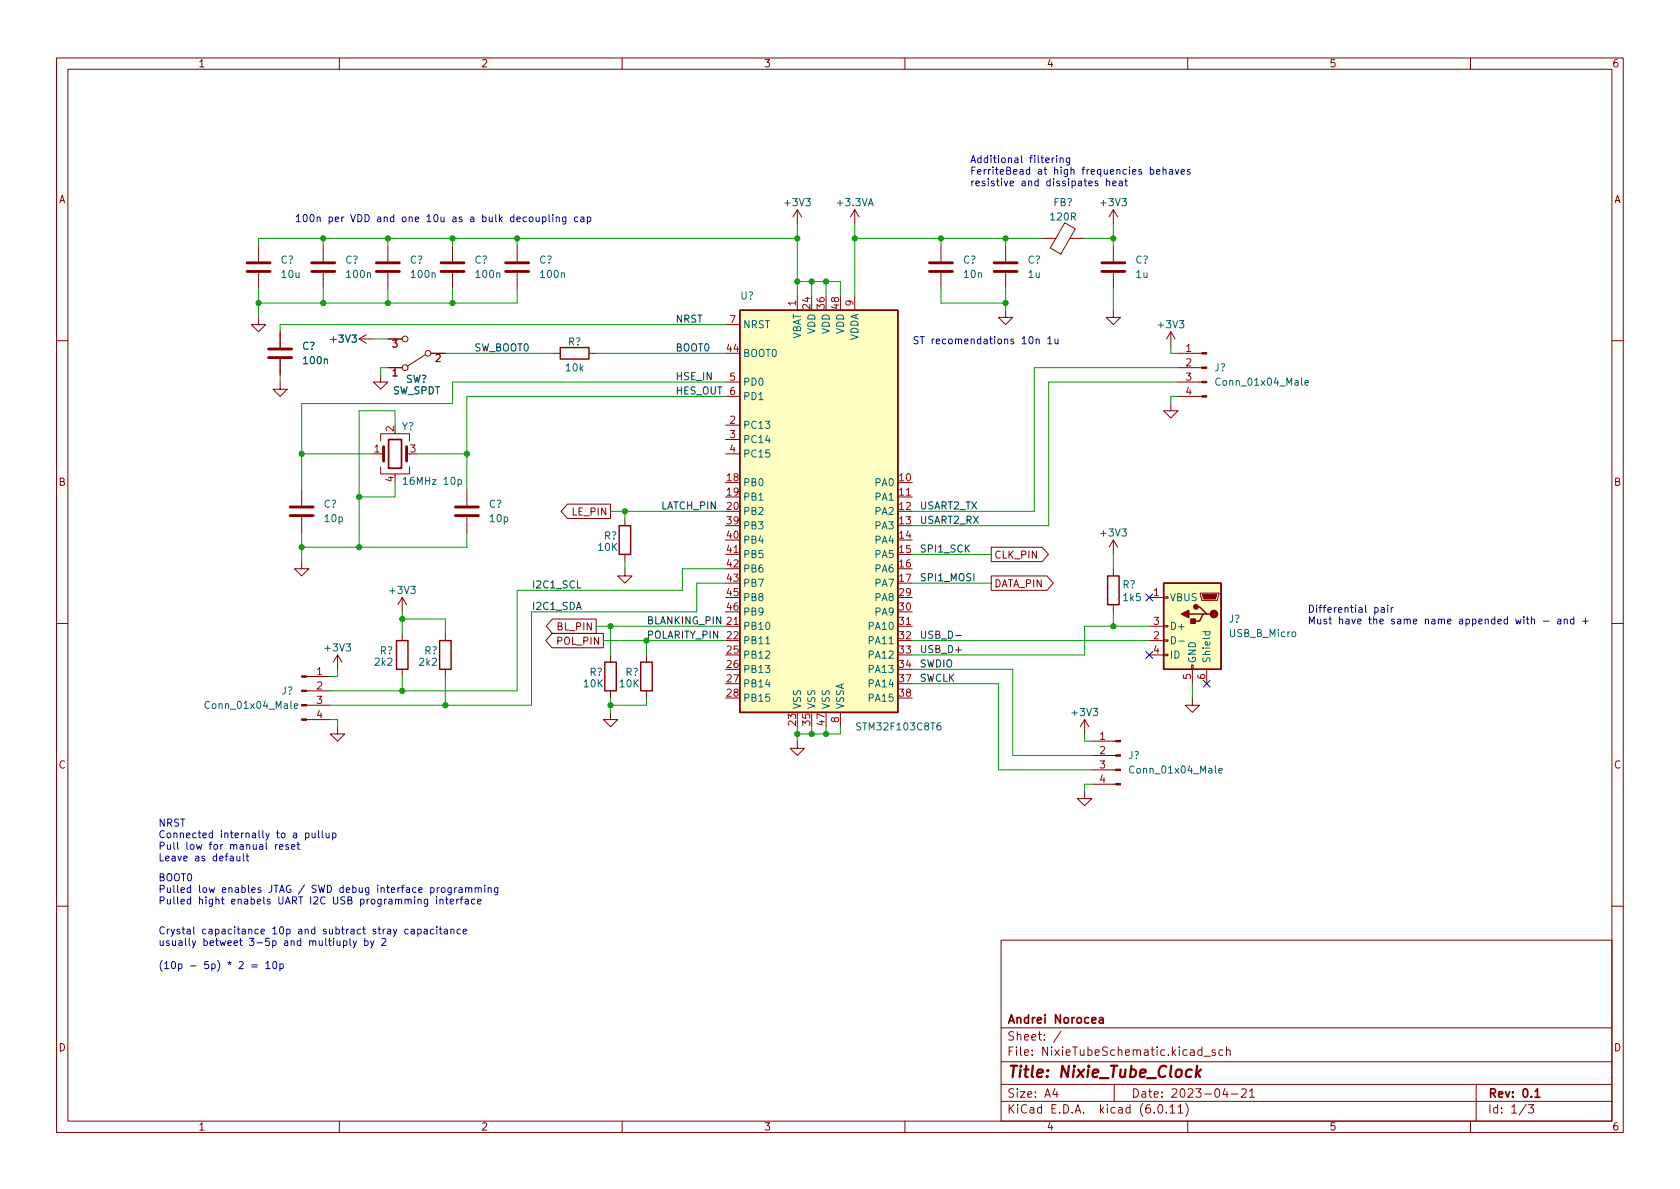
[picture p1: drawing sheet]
<svg xmlns="http://www.w3.org/2000/svg" width="297mm" height="210mm" viewBox="0 0 297 210" stroke-linecap="round" stroke-linejoin="round" font-family="sans-serif">
<g fill="none" stroke="#840000" stroke-width=".18">
<path d="M10 10.2h277v190.1h-277zM12 12.2h273v186.1h-273zM60 10.2v2M110 10.2v2M160 10.2v2M210 10.2v2M260 10.2v2M141 37.1l-.8 1.2M141 37.1v2.5M141 37.1l.7 1.2M151.1 37.1l-.7 1.2M151.1 37.1v2.5"/>
<path d="M151.1 37.1l.8 1.2M188.3 39.4l1.8 1.1-2.5 4.4-1.9-1zM196.8 37.1v2.5M196.8 37.1l-.7 1.2M196.8 37.1l.8 1.2M45.7 56.1v1.3h1.3l-1.3 1.3-1.3-1.3h1.3M45.7 43.4v2.8M45.7 48.3v2.7M49.5 58.7v2.8M57.1 43.4v2.8M57.1 48.3v2.7M63.5 59.9l1.3 .8"/>
<path d="M63.5 59.9h2.5M64.8 59.2l-1.3 .7M68.6 59.9h2.5M68.6 43.4v2.8M68.6 48.3v2.7M80 43.4v2.8M80 48.3v2.7M91.4 43.4v2.8M91.4 48.3v2.7M128.3 57.4h2.5M141 52.3v2.6M143.5 52.3v2.6"/>
<path d="M146 52.3v2.6M148.6 52.3v2.6M151.1 52.3v2.6M166.4 43.4v2.8M166.4 48.3v2.7M177.8 54.9v1.2h1.3l-1.3 1.3-1.3-1.3h1.3M177.8 43.4v2.8M177.8 48.3v2.7M184.1 42.2h2.6M189.2 42.2h2.6M196.8 54.9v1.2h1.3l-1.3 1.3-1.2-1.3h1.2M196.8 43.4v2.8"/>
<path d="M196.8 48.3v2.7M207 58.7l-.8 1.2M207 58.7v2.5M207 58.7l.8 1.2M10 60.2h2M49.5 67.6v1.2h1.3l-1.3 1.3-1.2-1.3h1.2M49.5 63.5v2.8M67.3 78v-1.3h5.1v1.3M67.3 66.3v1.3h1.3l-1.3 1.2-1.3-1.2h1.3M68.6 65h2.5M75.2 62.7l-3.2 2.1M76.2 62.5h2.5"/>
<path d="M97.8 62.5h1.3M104.1 62.5h1.3M128.3 70.1h2.5M128.3 67.6h2.5M128.3 62.5h2.5M128.3 75.2h2.5M128.3 77.7h2.5M207 71.4v1.2h1.3l-1.3 1.3-1.3-1.3h1.3M208.3 70.1h4.2M208.3 67.6h4.2M208.3 65h4.2M208.3 62.5h4.2"/>
<path d="M285 60.2h2M53.3 99.3v1.3h1.3l-1.3 1.2-1.2-1.2h1.2M53.3 86.6v2.8M53.3 91.4v2.8M66 80.3h1.8M67.3 82.5v1.3h5.1v-1.3M69.8 83.8v.3M82.5 86.6v2.8M82.5 91.4v2.8M100.3 89.1h7.6v2.6h-7.6l-1.1-1.3zM110.5 91.7v1.3M110.5 98v1.3"/>
<path d="M128.3 80.3h2.5M128.3 85.3h2.5M128.3 87.9h2.5M128.3 90.4h2.5M128.3 93h2.5M128.3 95.5h2.5M128.3 98h2.5M158.7 85.3h2.6M158.7 87.9h2.6M158.7 90.4h2.6M158.7 93h2.6M158.7 95.5h2.6"/>
<path d="M158.7 98h2.6M175.3 96.8h9l1.1 1.2-1.1 1.3h-9zM196.8 95.5l-.7 1.3M196.8 95.5v2.5M196.8 95.5l.8 1.3M10 110.2h2M54.2 119.6h4.2M59.7 115.8l-.8 1.3M59.7 115.8v2.6M59.7 115.8l.8 1.3M71.1 105.7l-.7 1.2M71.1 105.7v2.5"/>
<path d="M71.1 112v1.3M71.1 118.4v1.2M71.1 105.7l.8 1.2M78.7 112v1.3M78.7 118.4v1.2M97.6 112h9.1v2.5h-9.1l-1.1-1.2zM97.7 109.5h7.7v2.5h-7.7l-1.1-1.3zM107.9 115.8v1.3M110.5 100.6v1.2h1.3l-1.3 1.3-1.3-1.3h1.3M114.3 115.8v1.3M128.3 100.6h2.5M128.3 103.1h2.5"/>
<path d="M128.3 110.7h2.5M128.3 113.3h2.5M128.3 115.8h2.5M128.3 118.4h2.5M128.3 105.7h2.5M128.3 108.2h2.5M158.7 100.6h2.6M158.7 103.1h2.6M158.7 110.7h2.6M158.7 113.3h2.6M158.7 115.8h2.6M158.7 118.4h2.6"/>
<path d="M158.7 105.7h2.6M158.7 108.2h2.6M175.3 101.8h9.8l1.1 1.3-1.1 1.3h-9.8zM196.8 100.6v1.2M196.8 106.9v1.3M203.2 110.7h2.5M203.2 113.3h2.5M203.2 115.8h2.5M203.2 105.7h2.5M205.7 115.7h.8v.2h-.8zM205.7 113.2h.8v.2h-.8zM205.7 110.6h.8v.3h-.8z"/>
<path d="M205.7 105.5h.8v.3h-.8zM210.7 117.6h.2v.8h-.2zM210.8 118.4v2.5M212.2 104.9h3.3v.3l-.2 1h-2.8zM213.4 118.4v2.5M285 110.2h2M54.2 127.2h4.2M54.2 124.7h4.2M54.2 122.2h4.2M59.7 128.5v1.3h1.3l-1.3 1.3-1.3-1.3h1.3M107.9 126v1.2h1.3l-1.3 1.3-1.2-1.3h1.2M107.9 122.2v1.2"/>
<path d="M114.3 122.2v1.2M128.3 120.9h2.5M128.3 123.4h2.5M141 131.1v1.2h1.2l-1.2 1.3-1.3-1.3h1.3M141 126v2.5M143.5 126v2.5M146 126v2.5M148.6 126v2.5M158.7 120.9h2.6M158.7 123.4h2.6M191.8 139.9v1.3h1.2l-1.2 1.3-1.3-1.3h1.3M191.8 127.2l-.8 1.3"/>
<path d="M191.8 127.2v2.6M191.8 127.2l.7 1.3M193 138.7h4.3M193 136.1h4.3M193 133.6h4.3M193 131.1h4.3M210.8 123.4v1.3h1.3l-1.3 1.3-1.3-1.3h1.3M10 160.2h2M177 166.3h108v32h-108zM285 160.2h2M60 198.3v2M110 198.3v2"/>
<path d="M160 198.3v2M177 194.8h108M177 191.8h108M177 187.8h108M177 181.8h108M182.5 186.5v.1M182.5 185.7v.1M184.6 183.8v.1M184.6 183v.1M187.6 182.4l-1.3 1.9M197 191.8v3M209.6 195.1a1.72 1.72 0 0 1 0 2.3"/>
<path d="M210 198.3v2M212.9 186.8h1.1M214.9 185.7l-.4-.1-.2 .2 .1 .3 .5 .1v.4h-.6M216.2 185.7l-.4-.1-.3 .3v.4l.1 .3h.6M216.9 185.8l.2-.2 .3 .1 .1 .9M216.9 185.1v1.5M217.7 193.5h1.2M219.5 192.7l.6-.2 .2 .2 .1 .3-1 1h1M220.9 193l.5-.5v1.5M220.9 194h.9M260 198.3v2M261 191.8v6.5"/>
<path d="M270.2 195.3h1l-.6 .6 .5 .1v.7l-.2 .1h-.5l-.2-.1"/>
<circle cx="71.6" cy="59.9" r=".51"/>
<circle cx="71.6" cy="65" r=".51"/>
<circle cx="75.7" cy="62.5" r=".51"/>
</g>
<g fill="none" stroke="#006464" stroke-width=".18">
<path d="M142.5 35.1h.8l-.5 .5 .4 .1v.6l-.2 .1-.5-.1M153.5 36.4l.5-1.3 .4 1.3M153.7 36h.6M198.4 35.1h.7l-.4 .5 .4 .1v.6l-.2 .1-.5-.1M62.2 59.2h.8l-.4 .5 .3 .1v.6l-.1 .1-.6-.1M65 48.4l.2-.2 .3 .1v.8M76.4 48.4l.2-.2 .3 .1v.8M87.8 48.4l.2-.2 .3 .1 .1 .8M99.3 48.4l.1-.2 .3 .1 .1 .8M208.5 56.7h.8l-.4 .5 .3 .1v.6l-.1 .1-.6-.1M57.4 63.6l.1-.1h.3l.1 .8M230.1 66.9v1.1l.2 .1"/>
<path d="M230.7 67.7l.6-.1v-.3h-.4l-.2 .2 .1 .6h.5M198.4 93.5h.7l-.4 .5 .4 .1v.6l-.2 .1-.5-.1M61.2 113.9h.8l-.4 .4 .3 .2v.5l-.2 .1-.5-.1M72.6 103.7h.8l-.4 .5 .4 .1v.5l-.2 .2-.6-.2M135.4 113.9h.7M157.2 113.9h.7M207.1 112.6a.64 .64 0 0 1 .8 .6 .64 .64 0 0 1-.8 .7zM208.4 113.4h1M212.7 111.7h1.2M213.1 111.7v.4l.2 .2 .6-.1v-.5M228.5 111.9l.2-.2 .3 .2 .1 .4-.1 .2-.3 .1-.2-.1zM51.4 124v1.1l.2 .2"/>
<path d="M52 124.9l.6-.2v-.2l-.4-.1-.2 .2 .1 .6h.5M166.3 127.8l-.4 .1a.85 .85 0 0 0 0 1.2l.4-.1 .1-.5-.3-.2-.3 .1-.1 .1M193.3 125.3h.8l-.5 .5 .4 .1v.5l-.2 .2-.5-.2M214.9 135.4v1.1l.2 .2M215.5 136.3l.6-.1-.1-.3h-.3l-.2 .1 .1 .7h.4"/>
</g>
<g fill="none" stroke="#840000" stroke-width=".51">
<path d="M43.7 48h4.1M43.7 46.5h4.1M55.1 48h4.1M55.1 46.5h4.1M66.5 48h4.1M66.5 46.5h4.1M78 48h4M78 46.5h4M89.4 48h4.1M89.4 46.5h4.1M164.3 48h4.1M164.3 46.5h4.1"/>
<path d="M175.8 48h4M175.8 46.5h4M194.8 48h4.1M194.8 46.5h4.1M47.5 63.2h4.1M47.5 61.7h4.1M67.8 79v2.5M71.9 79v2.5M51.3 91.2h4.1M51.3 89.7h4.1M80.5 91.2h4.1M80.5 89.7h4.1"/>
</g>
<path d="M130.8 54.9h27.9v71.1h-27.9zM99.1 61.5h5v2h-5zM109.5 93h2v5h-2zM70.1 113.3h2v5.1h-2zM77.7 113.3h2.1v5.1h-2.1zM106.9 117.1h2.1v5.1h-2.1zM113.3 117.1h2v5.1h-2zM195.8 101.8h2.1v5.1h-2.1zM205.7 103.1h10.2v15.3h-10.2zM210.2 108.6h2.5M211.5 107.3h.6l1.3 1.3h.6M213.4 108.6h-.7l-.6 1.2h-1.3" fill="none" stroke="#840000" stroke-width=".25"/>
<g fill="#840000" stroke="#840000" stroke-width=".18">
<path d="M197.3 138.6h.8v.2h-.8z"/>
<path d="M197.3 136h.8v.3h-.8z"/>
<path d="M197.3 133.5h.8v.2h-.8z"/>
<path d="M197.3 130.9h.8v.3h-.8z"/>
<path d="M212.5 70h.9v.2h-.9z"/>
<path d="M212.5 67.4h.9v.3h-.9z"/>
<path d="M212.5 64.9h.9v.2h-.9z"/>
<path d="M212.5 62.4h.9v.2h-.9z"/>
<path d="M53.3 127.1h.9v.3h-.9z"/>
<path d="M53.3 124.6h.9v.2h-.9z"/>
<path d="M53.3 122h.9v.3h-.9z"/>
<path d="M53.3 119.5h.9v.3h-.9z"/>
<path d="M212.6 105.2h2.5l-.2 .7h-2z"/>
</g>
<path d="M68.7 77.7h2.3v5.1h-2.3z" fill="none" stroke="#840000" stroke-width=".3"/>
<g fill="#ffffc2" stroke="#ffffc2" stroke-width=".18">
<path d="M130.8 54.9h27.9v71.1h-27.9z"/>
<path d="M205.7 103.1h10.2v15.3h-10.2z"/>
</g>
<path d="M69.4 60.1h.8l-.4 .5 .4 .1v.6l-.2 .1-.6-.1M69.5 65.6l.3-.4v1.3M77.1 62.8l.5-.1 .2 .3-.8 .9h.8M129.8 97.7h.7M160.3 87.6h.7M129.8 110.4h.7M160.3 110.4h.7" fill="none" stroke="#a90000" stroke-width=".18"/>
<g fill="#840000" stroke="#840000" stroke-width=".25">
<path d="M208.9 108.6l1.3-.7v1.3z"/>
<path d="M210.6 109.5h.7v.7h-.7z"/>
<circle cx="214.6" cy="108.6" r=".63"/>
<circle cx="211.5" cy="107.3" r=".38"/>
</g>
<path d="M169 112.4h1" fill="none" stroke="#0f0f0f" stroke-width=".18"/>
<g fill="none" stroke="#0000c2" stroke-width=".18">
<path d="M56.1 38.5l.2-.1h.3v.8M75.5 38.3l.4-.4v1.3M75.5 39.2h.7M80.6 38.7h-.4l-.2 .2 .2 .3 .4-.1M83.2 38.4h.5l.1 .8M83.8 38.7h-.4l-.2 .2 .2 .3 .4-.1M85.3 38.4h.4l.3 .2-.2 .5h-.5M90.9 38.4h-.4l-.3 .2 .2 .5h.5M102.2 38.4h-.4l-.2 .2 .1 .5h.5M178.6 32.4l.6-.1-.1-.2-.3-.1-.2 .2 .1 .6h.4M179.4 28h.5l.1 .8M180 28.2l-.4 .1-.2 .2 .2 .3 .4-.1"/>
<path d="M180.6 27.5v1.1l.2 .2M182 30h-.3l-.3 .2 .2 .6h.4M182 29.5v1.3M189.1 27.9v1.1l-.2 .2-.3-.1M189.1 28l-.3-.1-.3 .3 .1 .5h.5M194.1 32.1l-.3-.1-.2 .2 .1 .2 .4 .1v.3h-.5M201.8 30h-.3l-.2 .1 .1 .2 .4 .2v.3h-.5M177.6 60.1l.2-.1h.3l.1 .8M179.2 60h-.3l-.2 .1 .1 .2 .4 .1v.3h-.5M240.3 107.5h.5v.8M240.8 107.7l-.4 .1-.2 .2 .2 .3 .4-.1M241.4 107v1.1l.2 .2"/>
<path d="M268 109.5l.2 .8 .3-.6 .2 .6 .3-.8M272.9 109.8h1M275.4 109.5h.5l.1 .8M276 109.8h-.5l-.1 .2 .1 .3h.5M279.8 109.8h1M31.4 148.9v1.1l.2 .2M33.7 157h-.4l-.2 .2 .1 .6h.5M33.7 159.1l-.4-.1-.2 .3 .1 .5h.5M33.7 156.5v1.3M33.7 158.6v1.3M37.6 147.4l-.4-.1-.2 .2 .1 .6h.5M37.6 146.9v1.2"/>
<path d="M39.1 159h.5M39.3 158.6v1.1l.3 .2M43.5 151.4h.5M43.7 151v1.1l.3 .1M46.1 157h-.3l-.2 .1 .1 .2 .4 .2v.3h-.5M46.5 146.9v1.1l.1 .1M47 147.3l.3 .8M47.1 148.9v1.1l.1 .2M47.6 147.3l-.4 1.2-.2 .1M47.7 159.1l-.3-.1-.2 .2 .1 .2 .4 .1v.3h-.5M63.8 159.1l.3-.1 .3 .3-.2 .5h-.4M63.8 159v1.3"/>
<path d="M66.8 156.5v.2M66.8 157v.8M75.6 159v1l-.2 .3-.3-.1M75.6 159.1l-.4-.1-.2 .3 .1 .5h.5M76.2 157h.3l.3 .2-.2 .6h-.4M76.2 157v1.2M77.2 159v.9M88 157v1l-.2 .2h-.3M88 157h-.4l-.2 .2 .1 .6h.5M31.6 170.5l.3-.1 .3 .3-.1 .5h-.5M33.7 170.8h1M34 166.4l.3 .8"/>
<path d="M34.2 163.9v1.1l.2 .2M34.6 166.4l-.4 1.1-.2 .1M42.3 166.4h.5M42.5 165.9v1.1l.3 .2M45.7 164.4l-.4-.1-.2 .2 .1 .6h.5M46.2 164.7l.6-.1-.1-.2-.4-.1-.1 .2v.6h.5M47 170.4l.4-.4v1.3M47 171.3h.7M48.2 166.4h.4l.2 .2-.1 .5h-.5M62.4 166.4l.3 .8M63 166.4l-.4 1.1-.2 .1M64.1 164.3h.5"/>
<path d="M64.3 163.9v1.1l.3 .2M67.5 166.1l.5-.2 .2 .4-.8 .9h.8M72.2 164.4l-.4-.1-.2 .2 .1 .6h.5M81.9 164.7l.6-.1-.1-.2-.3-.1-.2 .2 .1 .6h.4"/>
</g>
<g fill="none" stroke="#009600" stroke-width=".18">
<path d="M141 39.6v12.7M151.1 39.6v12.7M196.8 39.6v3.8M45.7 51v5.1M57.1 42.2v1.2M57.1 51v2.6M66 59.9h2.6M68.6 42.2v1.2M68.6 51v2.6M80 42.2v1.2M80 51v2.6M91.4 51v2.6h-45.7"/>
<path d="M91.4 42.2v1.2M128.3 57.4h-78.8v1.3M141 42.2h-95.3v1.2M141 49.8h7.6v2.5M143.5 49.8v2.5M146 49.8v2.5M151.1 42.2h33M166.4 42.2v1.2M166.4 51v2.6h11.4M177.8 42.2v1.2M177.8 51v3.9M191.8 42.2h5"/>
<path d="M196.8 51v3.9M49.5 66.3v1.3M68.6 65h-1.3v1.3M69.8 75.2v-2.6h-6.3v24.2M78.7 62.5h19.1M105.4 62.5h22.9M128.3 67.6h-48.3v3.8h-26.7v15.2M128.3 70.1h-45.8v16.5M207 61.2v1.3h1.3M208.3 65h-25.4v25.4h-21.6M208.3 67.6h-22.9v25.4h-24.1M208.3 70.1h-1.3v1.3"/>
<path d="M53.3 94.2v5.1M53.3 80.3h12.7M69.8 85.3v2.6h-6.3M73.7 80.3h8.8M82.5 94.2v2.6h-29.2M107.9 90.4h20.4M110.5 90.4v1.3M110.5 99.3v1.3M161.3 98h14M196.8 98v2.6M59.7 118.4v1.2h-1.3M71.1 109.5h7.6v2.5"/>
<path d="M71.1 108.2v3.8M71.1 119.6v2.6M78.7 119.6v5.1M105.4 110.7h22.9M106.7 113.3h21.6M107.9 110.7v5.1M114.3 113.3v2.5M128.3 103.1h-5.1v5.1h-29.2v16.5h-35.6M128.3 100.6h-7.7v3.8h-29.2v17.8h-33M161.3 118.4h17.8v15.2h13.9M161.3 103.1h14M161.3 113.3h41.9"/>
<path d="M196.8 108.2v2.5M203.2 110.7h-11.4v5.1h-30.5M58.4 127.2h1.3v1.3M107.9 123.4v2.6M114.3 123.4v1.3h-6.4M141 128.5v2.6M143.5 128.5v1.3M146 128.5v1.3M148.6 128.5v1.3h-7.6M161.3 120.9h15.2v15.2h16.5M191.8 129.8v1.3h1.2M193 138.7h-1.2v1.2"/>
<path d="M210.8 120.9v2.5"/>
</g>
<path d="M202.6 115.2l1.2 1.2M202.6 105l1.2 1.3M203.8 115.2l-1.2 1.2M203.8 105l-1.2 1.3M212.8 120.3l1.2 1.2M214 120.3l-1.2 1.2" fill="none" stroke="#000084" stroke-width=".18"/>
<g fill="#009600" stroke="#009600" stroke-width=".18">
<circle cx="143.5" cy="49.8" r=".46"/>
<circle cx="141" cy="49.8" r=".46"/>
<circle cx="151.1" cy="42.2" r=".46"/>
<circle cx="166.4" cy="42.2" r=".46"/>
<circle cx="143.5" cy="129.8" r=".46"/>
<circle cx="141" cy="129.8" r=".46"/>
<circle cx="146" cy="129.8" r=".46"/>
<circle cx="196.8" cy="110.7" r=".46"/>
<circle cx="196.8" cy="42.2" r=".46"/>
<circle cx="177.8" cy="53.6" r=".46"/>
<circle cx="177.8" cy="42.2" r=".46"/>
<circle cx="107.9" cy="110.7" r=".46"/>
<circle cx="107.9" cy="124.7" r=".46"/>
<circle cx="146" cy="49.8" r=".46"/>
<circle cx="141" cy="42.2" r=".46"/>
<circle cx="53.3" cy="96.8" r=".46"/>
<circle cx="63.5" cy="96.8" r=".46"/>
<circle cx="63.5" cy="87.9" r=".46"/>
<circle cx="110.5" cy="90.4" r=".46"/>
<circle cx="82.5" cy="80.3" r=".46"/>
<circle cx="68.6" cy="42.2" r=".46"/>
<circle cx="57.1" cy="42.2" r=".46"/>
<circle cx="53.3" cy="80.3" r=".46"/>
<circle cx="80" cy="42.2" r=".46"/>
<circle cx="80" cy="53.6" r=".46"/>
<circle cx="45.7" cy="53.6" r=".46"/>
<circle cx="57.1" cy="53.6" r=".46"/>
<circle cx="91.4" cy="42.2" r=".46"/>
<circle cx="68.6" cy="53.6" r=".46"/>
<circle cx="78.7" cy="124.7" r=".46"/>
<circle cx="71.1" cy="122.2" r=".46"/>
<circle cx="71.1" cy="109.5" r=".46"/>
</g>
<g font-size="2.8" fill="#840000">
<text x="178" y="191.2">Title:</text>
<text x="187.3" y="191.2">Nixie_Tube_Clock</text>
</g>
<g font-size="2.1" fill="#840000">
<text x="178" y="184.5">Sheet:</text>
<text x="178" y="181.5">Andrei</text>
<text x="186.4" y="181.5">Norocea</text>
<text x="178" y="187.2">File:</text>
<text x="184.4" y="187.2">NixieTubeSchematic.kicad_sch</text>
<text x="178" y="197.4">KiCad</text>
<text x="178" y="194.6">Size:</text>
<text x="184.7" y="194.6">A4</text>
<text x="185.7" y="197.4">E.D.A.</text>
<text x="194.6" y="197.4">kicad</text>
<text x="200" y="194.6">Date:</text>
<text x="201.8" y="197.4">(6.0.11)</text>
<text x="207" y="194.6">2023-04-21</text>
<text x="263" y="194.6">Rev:</text>
<text x="263" y="197.4">Id:</text>
<text x="267.1" y="197.4">1/3</text>
<text x="269.1" y="194.6">0.1</text>
</g>
<g font-size="1.8" fill="#840000">
<text x="35" y="12.3">1</text>
<text x="85" y="12.3">2</text>
<text x="135" y="12.3">3</text>
<text x="185" y="12.3">4</text>
<text x="235" y="12.3">5</text>
<text x="285" y="12.3">6</text>
<text x="10.4" y="36.3">A</text>
<text x="285.4" y="36.3">A</text>
<text x="10.3" y="86.3">B</text>
<text x="285.3" y="86.3">B</text>
<text x="101" y="91.5">LE_PIN</text>
<text x="175.7" y="99.2">CLK_PIN</text>
<text x="175.7" y="104.2">DATA_PIN</text>
<text x="98.3" y="111.9">BL_PIN</text>
<text x="98.2" y="114.4">POL_PIN</text>
<text x="10.3" y="136.3">C</text>
<text x="285.3" y="136.3">C</text>
<text x="10.3" y="186.3">D</text>
<text x="285.3" y="186.3">D</text>
<text x="35" y="200.3">1</text>
<text x="85" y="200.3">2</text>
<text x="135" y="200.3">3</text>
<text x="185" y="200.3">4</text>
<text x="235" y="200.3">5</text>
<text x="285" y="200.3">6</text>
</g>
<g font-size="1.8" fill="#0000c2">
<text x="171.4" y="28.8">Additional</text>
<text x="182" y="28.8">filtering</text>
<text x="171.4" y="30.9">FerriteBead</text>
<text x="171.4" y="32.9">resistive</text>
<text x="180.5" y="32.9">and</text>
<text x="183.4" y="30.9">at</text>
<text x="185.1" y="32.9">dissipates</text>
<text x="186.4" y="30.9">high</text>
<text x="191.6" y="30.9">frequencies</text>
<text x="195.7" y="32.9">heat</text>
<text x="203.6" y="30.9">behaves</text>
<text x="52.1" y="39.3">100n</text>
<text x="58" y="39.3">per</text>
<text x="62.1" y="39.3">VDD and</text>
<text x="71.4" y="39.3">one</text>
<text x="75.9" y="39.3">10u</text>
<text x="80.6" y="39.3">as</text>
<text x="83.9" y="39.3">a</text>
<text x="86.2" y="39.3">bulk</text>
<text x="91.3" y="39.3">decoupling</text>
<text x="102.8" y="39.3">cap</text>
<text x="161.3" y="60.9">ST recomendations</text>
<text x="180.7" y="60.9">10n</text>
<text x="185.4" y="60.9">1u</text>
<text x="231.1" y="108.3">Differential</text>
<text x="231.1" y="110.4">Must</text>
<text x="236.6" y="110.4">have</text>
<text x="242.1" y="110.4">the</text>
<text x="242.8" y="108.3">pair</text>
<text x="246.2" y="110.4">same</text>
<text x="252.3" y="110.4">name</text>
<text x="258.5" y="110.4">appended</text>
<text x="268.6" y="110.4">with</text>
<text x="276.3" y="110.4">and</text>
<text x="280.8" y="110.4">+</text>
<text x="27.9" y="146.2">NRST</text>
<text x="27.9" y="148.2">Connected</text>
<text x="38.9" y="148.2">internally</text>
<text x="49" y="148.2">to</text>
<text x="52" y="148.2">a</text>
<text x="54.3" y="148.2">pullup</text>
<text x="27.9" y="150.3">Pull</text>
<text x="27.9" y="152.3">Leave</text>
<text x="27.9" y="155.8">BOOT0</text>
<text x="32.8" y="150.3">low</text>
<text x="34.4" y="152.3">as</text>
<text x="37.1" y="150.3">for</text>
<text x="37.7" y="152.3">default</text>
<text x="40.9" y="150.3">manual</text>
<text x="48.9" y="150.3">reset</text>
<text x="27.9" y="157.9">Pulled</text>
<text x="27.9" y="159.9">Pulled</text>
<text x="35" y="157.9">low</text>
<text x="35" y="159.9">hight</text>
<text x="39.3" y="157.9">enables</text>
<text x="40.9" y="159.9">enabels</text>
<text x="47.7" y="157.9">JTAG /</text>
<text x="49.4" y="159.9">UART I2C</text>
<text x="55.6" y="157.9">SWD debug</text>
<text x="59.4" y="159.9">USB</text>
<text x="64.3" y="159.9">programming</text>
<text x="67.5" y="157.9">interface</text>
<text x="77" y="157.9">programming</text>
<text x="77.9" y="159.9">interface</text>
<text x="27.9" y="165.2">Crystal</text>
<text x="27.9" y="167.3">usually</text>
<text x="35.7" y="165.2">capacitance</text>
<text x="35.8" y="167.3">betweet</text>
<text x="44.2" y="167.3">3-5p</text>
<text x="48.2" y="165.2">10p</text>
<text x="50.4" y="167.3">and</text>
<text x="52.9" y="165.2">and</text>
<text x="55" y="167.3">multiuply</text>
<text x="57.5" y="165.2">subtract</text>
<text x="64.9" y="167.3">by</text>
<text x="66.4" y="165.2">stray</text>
<text x="72.2" y="165.2">capacitance</text>
<text x="27.9" y="171.3">(10p</text>
<text x="36.2" y="171.3">5p)</text>
<text x="40.5" y="171.3">*</text>
<text x="42.6" y="171.3">2</text>
<text x="44.9" y="171.3">=</text>
<text x="47.6" y="171.3">10p</text>
</g>
<g font-size="1.8" fill="#006464">
<text x="138.4" y="36.8">+3V3</text>
<text x="147.7" y="36.8">+3.3VA</text>
<text x="185.4" y="39.4">120R</text>
<text x="186.2" y="36.8">FB?</text>
<text x="194.2" y="36.8">+3V3</text>
<text x="49.5" y="47">C?</text>
<text x="61" y="47">C?</text>
<text x="72.4" y="47">C?</text>
<text x="83.8" y="47">C?</text>
<text x="95.3" y="47">C?</text>
<text x="170.2" y="47">C?</text>
<text x="181.6" y="47">C?</text>
<text x="200.7" y="47">C?</text>
<text x="49.5" y="49.5">10u</text>
<text x="61" y="49.5">100n</text>
<text x="72.4" y="49.5">100n</text>
<text x="83.8" y="49.5">100n</text>
<text x="95.3" y="49.5">100n</text>
<text x="130.8" y="53.3">U?</text>
<text x="170.2" y="49.5">10n</text>
<text x="181.6" y="49.5">1u</text>
<text x="200.7" y="49.5">1u</text>
<text x="131.3" y="58.4">NRST</text>
<text x="142" y="59.9" transform="rotate(-90 142 59.9)">VBAT</text>
<text x="144.5" y="59.1" transform="rotate(-90 144.5 59.1)">VDD</text>
<text x="147.1" y="59.1" transform="rotate(-90 147.1 59.1)">VDD</text>
<text x="149.6" y="59.1" transform="rotate(-90 149.6 59.1)">VDD</text>
<text x="204.4" y="58.4">+3V3</text>
<text x="53.3" y="62.2">C?</text>
<text x="53.3" y="64.8">100n</text>
<text x="58.1" y="61">+3V3</text>
<text x="100.3" y="61.5">R?</text>
<text x="131.3" y="63.5">BOOT0</text>
<text x="152.2" y="60.2" transform="rotate(-90 152.2 60.2)">VDDA</text>
<text x="69.4" y="70.1">SW_SPDT</text>
<text x="71.7" y="68.1">SW?</text>
<text x="99.8" y="66">10k</text>
<text x="131.3" y="68.6">PD0</text>
<text x="131.3" y="71.1">PD1</text>
<text x="214.6" y="66">J?</text>
<text x="214.6" y="68.6">Conn_01x04_Male</text>
<text x="71" y="76.5">Y?</text>
<text x="131.3" y="76.2">PC13</text>
<text x="131.3" y="78.7">PC14</text>
<text x="131.3" y="81.3">PC15</text>
<text x="71" y="86.1">16MHz</text>
<text x="78.3" y="86.1">10p</text>
<text x="131.3" y="86.4">PB0</text>
<text x="131.3" y="88.9">PB1</text>
<text x="154.5" y="86.4">PA0</text>
<text x="154.5" y="88.9">PA1</text>
<text x="57.2" y="90.2">C?</text>
<text x="57.2" y="92.7">10p</text>
<text x="86.4" y="90.2">C?</text>
<text x="86.4" y="92.7">10p</text>
<text x="106.7" y="95.8">R?</text>
<text x="131.3" y="91.4">PB2</text>
<text x="131.3" y="94">PB3</text>
<text x="154.5" y="91.4">PA2</text>
<text x="154.5" y="94">PA3</text>
<text x="194.2" y="95.3">+3V3</text>
<text x="105.5" y="97.8">10K</text>
<text x="131.3" y="96.5">PB4</text>
<text x="131.3" y="99.1">PB5</text>
<text x="131.3" y="101.6">PB6</text>
<text x="154.5" y="96.5">PA4</text>
<text x="154.5" y="99.1">PA5</text>
<text x="154.5" y="101.6">PA6</text>
<text x="68.5" y="105.4">+3V3</text>
<text x="131.3" y="104.1">PB7</text>
<text x="131.3" y="106.7">PB8</text>
<text x="154.5" y="104.1">PA7</text>
<text x="154.5" y="106.7">PA8</text>
<text x="198.4" y="106.7">1k5</text>
<text x="198.4" y="104.4">R?</text>
<text x="206.8" y="106.7">VBUS</text>
<text x="131.3" y="111.8">PB10</text>
<text x="131.3" y="109.2">PB9</text>
<text x="153.3" y="111.8">PA10</text>
<text x="154.5" y="109.2">PA9</text>
<text x="206.8" y="111.8">D+</text>
<text x="217.2" y="110.5">J?</text>
<text x="217.2" y="113">USB_B_Micro</text>
<text x="57.1" y="115.6">+3V3</text>
<text x="66" y="118.1">2k2</text>
<text x="67.1" y="116.1">R?</text>
<text x="73.9" y="118.1">2k2</text>
<text x="74.9" y="116.1">R?</text>
<text x="104.2" y="119.9">R?</text>
<text x="110.5" y="119.9">R?</text>
<text x="131.3" y="114.3">PB11</text>
<text x="131.3" y="116.8">PB12</text>
<text x="131.3" y="119.4">PB13</text>
<text x="153.3" y="114.3">PA11</text>
<text x="153.3" y="116.8">PA12</text>
<text x="153.3" y="119.4">PA13</text>
<text x="206.8" y="116.8">ID</text>
<text x="211.8" y="117.3" transform="rotate(-90 211.8 117.3)">GND</text>
<text x="214.4" y="117.3" transform="rotate(-90 214.4 117.3)">Shield</text>
<text x="35.9" y="125.7">Conn_01x04_Male</text>
<text x="49.7" y="123.2">J?</text>
<text x="103" y="121.9">10K</text>
<text x="109.3" y="121.9">10K</text>
<text x="131.3" y="121.9">PB14</text>
<text x="131.3" y="124.5">PB15</text>
<text x="142" y="125.5" transform="rotate(-90 142 125.5)">VSS</text>
<text x="144.5" y="125.5" transform="rotate(-90 144.5 125.5)">VSS</text>
<text x="147.1" y="125.5" transform="rotate(-90 147.1 125.5)">VSS</text>
<text x="149.6" y="125.5" transform="rotate(-90 149.6 125.5)">VSSA</text>
<text x="153.3" y="121.9">PA14</text>
<text x="153.3" y="124.5">PA15</text>
<text x="151.1" y="129.5">STM32F103C8T6</text>
<text x="189.2" y="127">+3V3</text>
<text x="199.4" y="134.6">J?</text>
<text x="199.4" y="137.2">Conn_01x04_Male</text>
</g>
<g font-size="1.8" fill="#0f0f0f">
<text x="119.4" y="57">NRST</text>
<text x="83.8" y="62.1">SW_BOOT0</text>
<text x="119.4" y="62.1">BOOT0</text>
<text x="119.4" y="69.7">HES_OUT 6</text>
<text x="119.4" y="67.2">HSE_IN</text>
<text x="116.8" y="90.1">LATCH_PIN</text>
<text x="162.6" y="90.1">USART2_TX</text>
<text x="162.6" y="92.6">USART2_RX</text>
<text x="162.6" y="97.7">SPI1_SCK</text>
<text x="94" y="104">I2C1_SCL</text>
<text x="94" y="107.8">I2C1_SDA</text>
<text x="162.6" y="102.8">SPI1_MOSI</text>
<text x="114.3" y="110.4">BLANKING_PIN 21</text>
<text x="162.6" y="112.9">USB_D-</text>
<text x="162.6" y="115.5">USB_D+</text>
<text x="162.6" y="118">SWDIO</text>
<text x="162.6" y="120.5">SWCLK</text>
</g>
<g font-size="1.8" fill="#a90000">
<text x="128.9" y="57.1">7</text>
<text x="140.7" y="54.3" transform="rotate(-90 140.7 54.3)">1</text>
<text x="143.3" y="54.9" transform="rotate(-90 143.3 54.9)">24</text>
<text x="145.8" y="54.9" transform="rotate(-90 145.8 54.9)">36</text>
<text x="148.3" y="54.9" transform="rotate(-90 148.3 54.9)">48</text>
<text x="150.9" y="54.3" transform="rotate(-90 150.9 54.3)">9</text>
<text x="128.3" y="62.2">44</text>
<text x="209.5" y="62.2">1</text>
<text x="209.5" y="64.8">2</text>
<text x="69.2" y="67.3">1</text>
<text x="128.9" y="67.3">5</text>
<text x="209.5" y="67.3">3</text>
<text x="209.5" y="69.8">4</text>
<text x="69.6" y="76.5" transform="rotate(-90 69.6 76.5)">2</text>
<text x="128.9" y="74.9">2</text>
<text x="128.9" y="77.5">3</text>
<text x="66" y="80">1</text>
<text x="72.3" y="80">3</text>
<text x="128.9" y="80">4</text>
<text x="69.6" y="85.4" transform="rotate(-90 69.6 85.4)">4</text>
<text x="128.3" y="85.1">18</text>
<text x="128.3" y="87.6">19</text>
<text x="158.7" y="85.1">10</text>
<text x="158.7" y="87.6">11</text>
<text x="128.3" y="90.2">20</text>
<text x="128.3" y="92.7">39</text>
<text x="128.3" y="95.2">40</text>
<text x="158.7" y="90.2">12</text>
<text x="158.7" y="92.7">13</text>
<text x="158.7" y="95.2">14</text>
<text x="128.3" y="97.8">41</text>
<text x="128.3" y="100.3">42</text>
<text x="158.7" y="97.8">15</text>
<text x="158.7" y="100.3">16</text>
<text x="128.3" y="102.9">43</text>
<text x="128.3" y="105.4">45</text>
<text x="128.3" y="107.9">46</text>
<text x="158.7" y="102.9">17</text>
<text x="158.7" y="105.4">29</text>
<text x="158.7" y="107.9">30</text>
<text x="203.8" y="105.4">1</text>
<text x="128.3" y="113">22</text>
<text x="158.7" y="110.5">31</text>
<text x="158.7" y="113">32</text>
<text x="203.8" y="113">2</text>
<text x="203.8" y="110.5">3</text>
<text x="55.8" y="119.4">1</text>
<text x="128.3" y="115.6">25</text>
<text x="128.3" y="118.1">26</text>
<text x="158.7" y="115.6">33</text>
<text x="158.7" y="118.1">34</text>
<text x="203.8" y="115.6">4</text>
<text x="55.8" y="121.9">2</text>
<text x="55.8" y="124.5">3</text>
<text x="128.3" y="120.6">27</text>
<text x="128.3" y="123.2">28</text>
<text x="158.7" y="120.6">37</text>
<text x="158.7" y="123.2">38</text>
<text x="210.6" y="120.3" transform="rotate(-90 210.6 120.3)">5</text>
<text x="213.1" y="120.3" transform="rotate(-90 213.1 120.3)">6</text>
<text x="55.8" y="127">4</text>
<text x="140.7" y="128.5" transform="rotate(-90 140.7 128.5)">23</text>
<text x="143.3" y="128.5" transform="rotate(-90 143.3 128.5)">35</text>
<text x="145.8" y="128.5" transform="rotate(-90 145.8 128.5)">47</text>
<text x="148.3" y="127.9" transform="rotate(-90 148.3 127.9)">8</text>
<text x="194.3" y="130.8">1</text>
<text x="194.3" y="133.3">2</text>
<text x="194.3" y="135.9">3</text>
<text x="194.3" y="138.4">4</text>
</g>
<text font-size="1.8" fill="#009600" x="114.3" y="112.9">POLARITY_PIN</text>
</svg>
